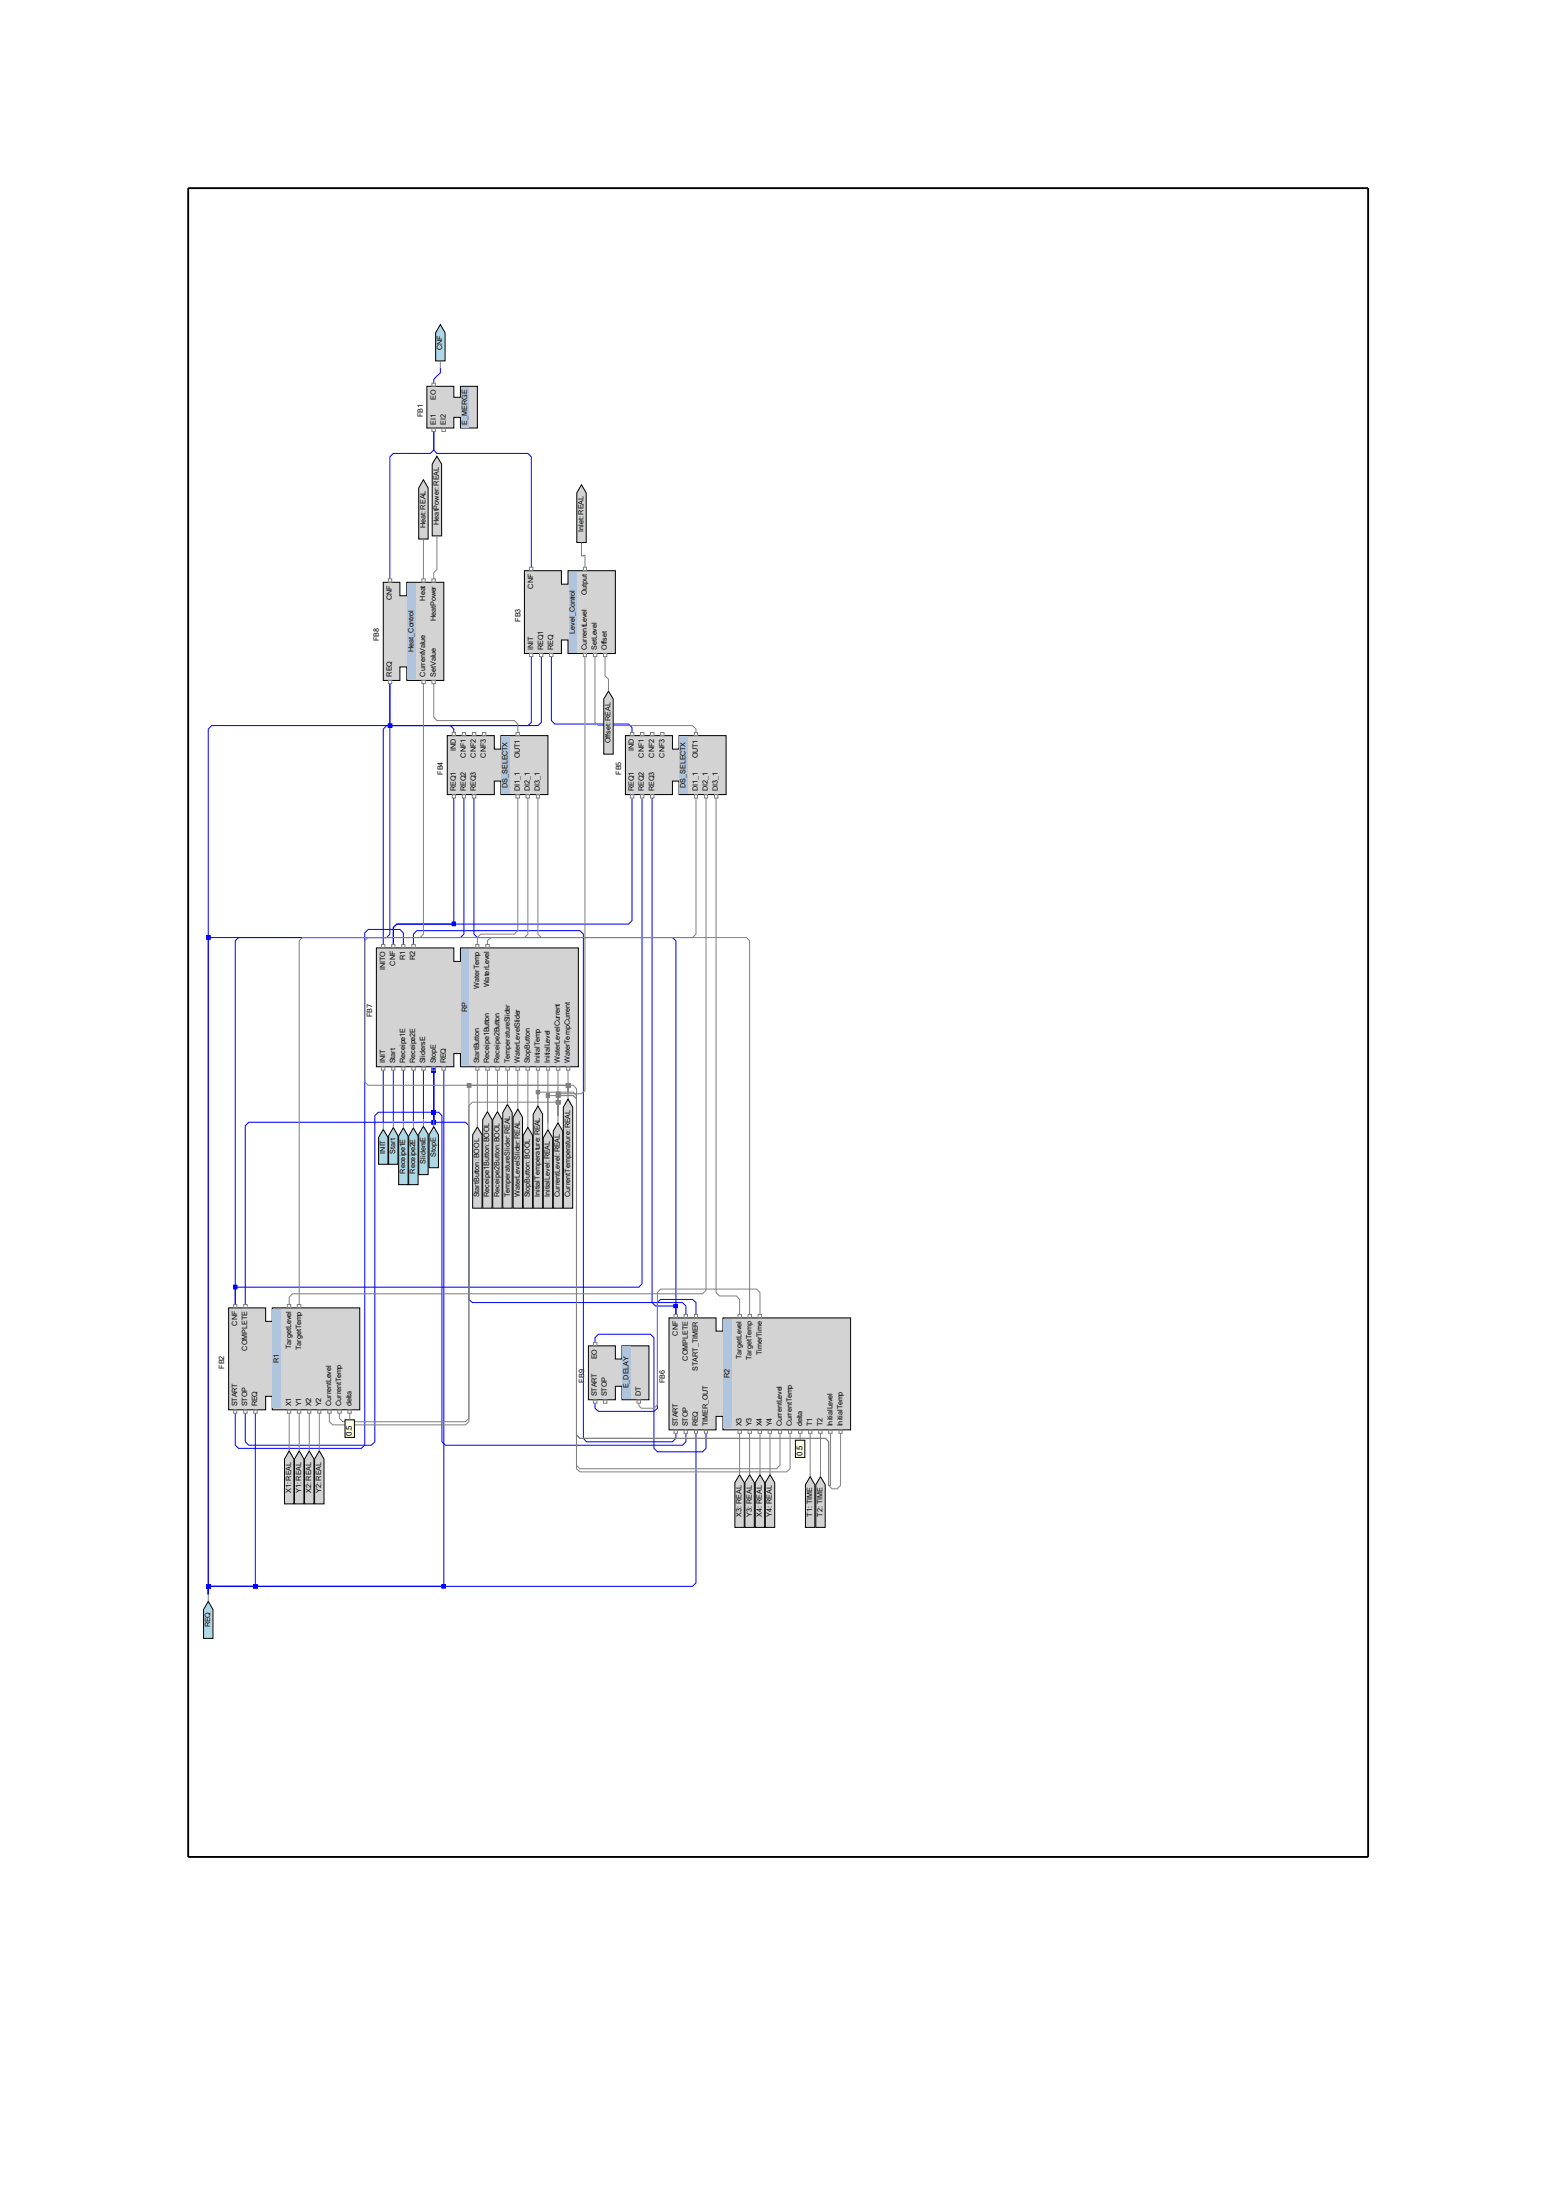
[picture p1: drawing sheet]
<svg xmlns="http://www.w3.org/2000/svg" width="210mm" height="297mm" viewBox="0 0 210 297" stroke-linecap="round" stroke-linejoin="round" font-family="sans-serif">
<path d="M25.4 25.4h159.3v225.3h-159.3z" fill="none" stroke="#000" stroke-width=".25"/>
<path d="M71.7 88.6v8.9l-.5 .5h-19l-.5 .4v29.1M53.1 144.5v6.8M54.4 144.5v6.8M55.8 144.5v6.8M57.1 144.5v6.6" fill="none" stroke="#00f" stroke-width=".13"/>
<path d="M58.3 149.9h.5v.5h-.5z" fill-rule="evenodd" fill="#00f"/>
<path d="M58.3 149.9h.5v.5h-.5z" fill="none" stroke="#00f" stroke-width=".13"/>
<path d="M58.3 149.9h.5v.5h-.5z" fill-rule="evenodd" fill="#00f"/>
<path d="M58.3 149.9h.5v.5h-.5z" fill="none" stroke="#00f" stroke-width=".13"/>
<path d="M58.3 144.3h.5v.4h-.5z" fill-rule="evenodd" fill="#00f"/>
<path d="M58.3 144.3h.5v.4h-.5z" fill="none" stroke="#00f" stroke-width=".13"/>
<path d="M58.3 144.3h.5v.4h-.5z" fill-rule="evenodd" fill="#00f"/>
<path d="M58.3 144.3h.5v.4h-.5zM58.5 144.5v6.7" fill="none" stroke="#00f" stroke-width=".13"/>
<path d="M27.9 126.3h.5v.5h-.5z" fill-rule="evenodd" fill="#00f"/>
<path d="M27.9 126.3h.5v.5h-.5z" fill="none" stroke="#00f" stroke-width=".13"/>
<path d="M27.9 214h.5v.4h-.5z" fill-rule="evenodd" fill="#00f"/>
<path d="M27.9 214h.5v.4h-.5z" fill="none" stroke="#00f" stroke-width=".13"/>
<path d="M27.9 214h.5v.4h-.5z" fill-rule="evenodd" fill="#00f"/>
<path d="M27.9 214h.5v.4h-.5z" fill="none" stroke="#00f" stroke-width=".13"/>
<path d="M27.9 214h.5v.4h-.5z" fill-rule="evenodd" fill="#00f"/>
<path d="M27.9 214h.5v.4h-.5z" fill="none" stroke="#00f" stroke-width=".13"/>
<path d="M52.4 97.7h.5v.5h-.5z" fill-rule="evenodd" fill="#00f"/>
<path d="M52.4 97.7h.5v.5h-.5zM52.6 92.3v33.8l-.4 .5h-24.1v88.7" fill="none" stroke="#00f" stroke-width=".13"/>
<path d="M27.9 126.3h.5v.5h-.5z" fill-rule="evenodd" fill="#00f"/>
<path d="M27.9 126.3h.5v.5h-.5z" fill="none" stroke="#00f" stroke-width=".13"/>
<path d="M27.9 214h.5v.4h-.5z" fill-rule="evenodd" fill="#00f"/>
<path d="M27.9 214h.5v.4h-.5z" fill="none" stroke="#00f" stroke-width=".13"/>
<path d="M27.9 214h.5v.4h-.5z" fill-rule="evenodd" fill="#00f"/>
<path d="M27.9 214h.5v.4h-.5z" fill="none" stroke="#00f" stroke-width=".13"/>
<path d="M27.9 214h.5v.4h-.5z" fill-rule="evenodd" fill="#00f"/>
<path d="M73.1 88.6v8.9l-.5 .5h-44l-.5 .4v116.9M27.9 214h.5v.4h-.5z" fill="none" stroke="#00f" stroke-width=".13"/>
<path d="M27.9 214h.5v.4h-.5z" fill-rule="evenodd" fill="#00f"/>
<path d="M27.9 214h.5v.4h-.5z" fill="none" stroke="#00f" stroke-width=".13"/>
<path d="M27.9 214h.5v.4h-.5z" fill-rule="evenodd" fill="#00f"/>
<path d="M27.9 214h.5v.4h-.5z" fill="none" stroke="#00f" stroke-width=".13"/>
<path d="M34.2 214h.5v.4h-.5z" fill-rule="evenodd" fill="#00f"/>
<path d="M34.2 214h.5v.4h-.5z" fill="none" stroke="#00f" stroke-width=".13"/>
<path d="M59.6 214h.5v.4h-.5z" fill-rule="evenodd" fill="#00f"/>
<path d="M59.4 49.6v.7l-.9 .9v.5M71.7 76.6v-14.9l-.5-.5h-12.2l-.5-.5v-2.4v2.4l-.4 .5h-5l-.5 .5v16.4M54.4 127.5v-1.6l-.4-.4h-4.3l-.5 .4v69.2l-.4 .4h-16.6l-.5-.4v-4.3M51.7 144.5v7.1M59.9 144.5v69.7h-31.8v1.1M59.6 214h.5v.4h-.5z" fill="none" stroke="#00f" stroke-width=".13"/>
<path d="M58.3 149.9h.5v.5h-.5z" fill-rule="evenodd" fill="#00f"/>
<path d="M58.3 149.9h.5v.5h-.5z" fill="none" stroke="#00f" stroke-width=".13"/>
<path d="M58.3 149.9h.5v.5h-.5z" fill-rule="evenodd" fill="#00f"/>
<path d="M58.3 149.9h.5v.5h-.5zM58.5 151.2v-1h-7.4l-.5 .4v44l-.5 .5h-16.5l-.5-.5v-3.8" fill="none" stroke="#00f" stroke-width=".13"/>
<path d="M27.9 214h.5v.4h-.5z" fill-rule="evenodd" fill="#00f"/>
<path d="M27.9 214h.5v.4h-.5z" fill="none" stroke="#00f" stroke-width=".13"/>
<path d="M27.9 214h.5v.4h-.5z" fill-rule="evenodd" fill="#00f"/>
<path d="M27.9 214h.5v.4h-.5z" fill="none" stroke="#00f" stroke-width=".13"/>
<path d="M34.2 214h.5v.4h-.5z" fill-rule="evenodd" fill="#00f"/>
<path d="M34.2 214h.5v.4h-.5z" fill="none" stroke="#00f" stroke-width=".13"/>
<path d="M34.2 214h.5v.4h-.5z" fill-rule="evenodd" fill="#00f"/>
<path d="M34.5 190.8v23.4h-6.4v1.1M34.2 214h.5v.4h-.5z" fill="none" stroke="#00f" stroke-width=".13"/>
<path d="M58.3 144.3h.5v.4h-.5z" fill-rule="evenodd" fill="#00f"/>
<path d="M58.3 144.3h.5v.4h-.5z" fill="none" stroke="#00f" stroke-width=".13"/>
<path d="M58.3 151.3h.5v.5h-.5z" fill-rule="evenodd" fill="#00f"/>
<path d="M55.8 127.5v-1.4l.5-.5h22l.4 .5v68.1l.5 .4h11.6l.4-.4v-.7M58.3 151.3h.5v.5h-.5zM58.5 144.5v7h-24.9l-.5 .5v24.1" fill="none" stroke="#00f" stroke-width=".13"/>
<path d="M58.3 149.9h.5v.5h-.5z" fill-rule="evenodd" fill="#00f"/>
<path d="M58.3 149.9h.5v.5h-.5z" fill="none" stroke="#00f" stroke-width=".13"/>
<path d="M58.3 149.9h.5v.5h-.5z" fill-rule="evenodd" fill="#00f"/>
<path d="M58.3 149.9h.5v.5h-.5zM58.5 151.2v-1h.7l.4 .4v44l.5 .5h32l.5-.5v-1.1" fill="none" stroke="#00f" stroke-width=".13"/>
<path d="M58.3 144.3h.5v.4h-.5z" fill-rule="evenodd" fill="#00f"/>
<path d="M58.3 144.3h.5v.4h-.5z" fill="none" stroke="#00f" stroke-width=".13"/>
<path d="M58.3 151.3h.5v.5h-.5z" fill-rule="evenodd" fill="#00f"/>
<path d="M58.3 151.3h.5v.5h-.5zM58.5 144.5v7h4.3l.5 .5v23.4l.5 .5h28.3l.5 .4v1.2" fill="none" stroke="#00f" stroke-width=".13"/>
<path d="M61 124.5h.5v.5h-.5z" fill-rule="evenodd" fill="#00f"/>
<path d="M85.3 107.7v16.6l-.5 .5h-31.2l-.5 .4v2.3M61 124.5h.5v.5h-.5z" fill="none" stroke="#00f" stroke-width=".13"/>
<path d="M31.5 173.5h.5v.5h-.5z" fill-rule="evenodd" fill="#00f"/>
<path d="M74.4 88.6v8.7l.5 .4h9.9l.5 .5v.7M86.7 107.7v65.6l-.5 .5h-54.5v2.3M31.5 173.5h.5v.5h-.5z" fill="none" stroke="#00f" stroke-width=".13"/>
<path d="M91 176.1h.4v.4h-.4z" fill-rule="evenodd" fill="#00f"/>
<path d="M88 107.7v68.2l.5 .4h2.7v1.2M91 176.1h.4v.4h-.4z" fill="none" stroke="#00f" stroke-width=".13"/>
<path d="M61 124.5h.5v.5h-.5z" fill-rule="evenodd" fill="#00f"/>
<path d="M61.3 107.7v17.1h-7.7l-.5 .4v2.3M61 124.5h.5v.5h-.5z" fill="none" stroke="#00f" stroke-width=".13"/>
<path d="M31.5 173.5h.5v.5h-.5z" fill-rule="evenodd" fill="#00f"/>
<path d="M62.6 107.7v18.4l-.5 .5h-29.9l-.5 .4v49.1M31.5 173.5h.5v.5h-.5z" fill="none" stroke="#00f" stroke-width=".13"/>
<path d="M52.4 97.7h.5v.5h-.5z" fill-rule="evenodd" fill="#00f"/>
<path d="M52.4 97.7h.5v.5h-.5zM52.6 92.3v5.7h8.2l.5 .4v.5" fill="none" stroke="#00f" stroke-width=".13"/>
<path d="M91 176.1h.4v.4h-.4z" fill-rule="evenodd" fill="#00f"/>
<path d="M64 107.7v18.4l.4 .5h26.4l.4 .4v50.5M91 176.1h.4v.4h-.4zM93.9 177.5v-1.6l-.4-.5h-4.3l-.5 .5v14.2l-.4 .4h-7.5l-.5-.4v-.7M80.3 181.2v-.6l.5-.5h7l.5 .5v14.9l.4 .5h6.1l.5-.5v-2" fill="none" stroke="#00f" stroke-width=".13"/>
<path d="M27.9 214h.5v.4h-.5z" fill-rule="evenodd" fill="#00f"/>
<path d="M27.9 214h.5v.4h-.5z" fill="none" stroke="#00f" stroke-width=".13"/>
<path d="M27.9 214h.5v.4h-.5z" fill-rule="evenodd" fill="#00f"/>
<path d="M27.9 214h.5v.4h-.5z" fill="none" stroke="#00f" stroke-width=".13"/>
<path d="M59.6 214h.5v.4h-.5z" fill-rule="evenodd" fill="#00f"/>
<path d="M59.6 214h.5v.4h-.5z" fill="none" stroke="#00f" stroke-width=".13"/>
<path d="M34.2 214h.5v.4h-.5z" fill-rule="evenodd" fill="#00f"/>
<path d="M93.9 193.5v20.2l-.4 .5h-65.4v1.1M34.2 214h.5v.4h-.5z" fill="none" stroke="#00f" stroke-width=".13"/>
<path d="M64.4 144.5v6.7M65.8 144.5v4.7M67.1 144.5v4.7M68.5 144.5v3.7M69.9 144.5v4.3M71.2 144.5v6.8" fill="none" stroke="#808080" stroke-width=".13"/>
<path d="M76.5 146.3h.4v.5h-.4z" fill-rule="evenodd" fill="#808080"/>
<path d="M76.5 146.3h.4v.5h-.4z" fill="none" stroke="#808080" stroke-width=".13"/>
<path d="M63.1 146.3h.4v.5h-.4z" fill-rule="evenodd" fill="#808080"/>
<path d="M63.1 146.3h.4v.5h-.4z" fill="none" stroke="#808080" stroke-width=".13"/>
<path d="M76.5 146.3h.4v.5h-.4z" fill-rule="evenodd" fill="#808080"/>
<path d="M57.1 73.7v4.4M57.2 92.3v33.8l-.5 .5h-7l-.5 .4v19.1l.5 .4h27v.9M76.5 146.3h.4v.5h-.4z" fill="none" stroke="#808080" stroke-width=".13"/>
<path d="M75.1 147.4h.5v.5h-.5z" fill-rule="evenodd" fill="#808080"/>
<path d="M75.1 147.4h.5v.5h-.5z" fill="none" stroke="#808080" stroke-width=".13"/>
<path d="M75.1 148.6h.5v.4h-.5z" fill-rule="evenodd" fill="#808080"/>
<path d="M75.1 148.6h.5v.4h-.5z" fill="none" stroke="#808080" stroke-width=".13"/>
<path d="M75.1 147.7h.5v.4h-.5z" fill-rule="evenodd" fill="#808080"/>
<path d="M78.5 74.1v1l.5-.1v1.6M79 88.6v58.6l-.5 .5h-3.2v3M75.1 147.7h.5v.4h-.5z" fill="none" stroke="#808080" stroke-width=".13"/>
<path d="M76.5 146.3h.4v.5h-.4z" fill-rule="evenodd" fill="#808080"/>
<path d="M76.5 146.3h.4v.5h-.4z" fill="none" stroke="#808080" stroke-width=".13"/>
<path d="M76.5 146.3h.4v.5h-.4z" fill-rule="evenodd" fill="#808080"/>
<path d="M76.5 146.3h.4v.5h-.4z" fill="none" stroke="#808080" stroke-width=".13"/>
<path d="M76.5 146.3h.4v.5h-.4z" fill-rule="evenodd" fill="#808080"/>
<path d="M76.5 146.3h.4v.5h-.4zM76.7 144.5v2.9" fill="none" stroke="#808080" stroke-width=".13"/>
<path d="M75.1 147.4h.5v.5h-.5z" fill-rule="evenodd" fill="#808080"/>
<path d="M75.1 147.4h.5v.5h-.5z" fill="none" stroke="#808080" stroke-width=".13"/>
<path d="M75.1 148.6h.5v.4h-.5z" fill-rule="evenodd" fill="#808080"/>
<path d="M75.1 148.6h.5v.4h-.5z" fill="none" stroke="#808080" stroke-width=".13"/>
<path d="M75.1 147.7h.5v.4h-.5z" fill-rule="evenodd" fill="#808080"/>
<path d="M75.1 147.7h.5v.4h-.5zM75.3 144.5v6.2" fill="none" stroke="#808080" stroke-width=".13"/>
<path d="M73.7 147.7h.5v.4h-.5z" fill-rule="evenodd" fill="#808080"/>
<path d="M73.7 147.7h.5v.4h-.5zM74 144.5v7.1" fill="none" stroke="#808080" stroke-width=".13"/>
<path d="M72.4 147.2h.4v.5h-.4z" fill-rule="evenodd" fill="#808080"/>
<path d="M59 73.2v3.7l-.5 .4v.8M81.7 88.6v2.6l.4 .5v.7M72.4 147.2h.4v.5h-.4zM72.6 144.5v3.9" fill="none" stroke="#808080" stroke-width=".13"/>
<path d="M75.1 148.6h.5v.4h-.5z" fill-rule="evenodd" fill="#808080"/>
<path d="M75.1 148.6h.5v.4h-.5z" fill="none" stroke="#808080" stroke-width=".13"/>
<path d="M75.1 148.6h.5v.4h-.5z" fill-rule="evenodd" fill="#808080"/>
<path d="M75.1 148.6h.5v.4h-.5z" fill="none" stroke="#808080" stroke-width=".13"/>
<path d="M75.1 148.6h.5v.4h-.5z" fill-rule="evenodd" fill="#808080"/>
<path d="M75.1 148.6h.5v.4h-.5zM75.3 150.7v-1.9h-11.5l-.5 .5v42.6l-.5 .5h-17.9l-.4-.5v-1.1" fill="none" stroke="#808080" stroke-width=".13"/>
<path d="M63.1 146.3h.4v.5h-.4z" fill-rule="evenodd" fill="#808080"/>
<path d="M63.1 146.3h.4v.5h-.4z" fill="none" stroke="#808080" stroke-width=".13"/>
<path d="M76.5 146.3h.4v.5h-.4z" fill-rule="evenodd" fill="#808080"/>
<path d="M76.5 146.3h.4v.5h-.4z" fill="none" stroke="#808080" stroke-width=".13"/>
<path d="M76.5 146.3h.4v.5h-.4z" fill-rule="evenodd" fill="#808080"/>
<path d="M76.5 146.3h.4v.5h-.4zM76.7 147.4v-.9h-13.4v45l-.5 .4h-16.5l-.5-.4v-.7M39 190.8v4.2M40.4 190.8v4.2M41.7 190.8v4.2M43.1 190.8v4.2" fill="none" stroke="#808080" stroke-width=".13"/>
<path d="M72.4 147.2h.4v.5h-.4z" fill-rule="evenodd" fill="#808080"/>
<path d="M72.4 147.2h.4v.5h-.4zM72.6 148.4v-1h4.8l.4 .5v45.8l.5 .5h33.1l.4 .4v5.9l.5 .5h.7l.5-.5v-7" fill="none" stroke="#808080" stroke-width=".13"/>
<path d="M73.7 147.7h.5v.4h-.5z" fill-rule="evenodd" fill="#808080"/>
<path d="M73.7 147.7h.5v.4h-.5zM74 151.6v-3.7h3.4l.4 .4v45.4l.5 .5h33.1l.4 .4v5.9h.3v-7M99.8 193.5v4.7M101.2 193.5v4.7M102.6 193.5v4.7M103.9 193.5v4.7M109.3 193.5v4.9M110.7 193.5v4.9" fill="none" stroke="#808080" stroke-width=".13"/>
<path d="M75.1 147.7h.5v.4h-.5z" fill-rule="evenodd" fill="#808080"/>
<path d="M75.1 147.7h.5v.4h-.5z" fill="none" stroke="#808080" stroke-width=".13"/>
<path d="M75.1 147.7h.5v.4h-.5z" fill-rule="evenodd" fill="#808080"/>
<path d="M75.1 147.7h.5v.4h-.5z" fill="none" stroke="#808080" stroke-width=".13"/>
<path d="M75.1 148.6h.5v.4h-.5z" fill-rule="evenodd" fill="#808080"/>
<path d="M75.1 148.6h.5v.4h-.5zM75.3 150.7v-2.8h2.1l.4 .4v49.5l.5 .5h26.5l.5-.5v-4.3" fill="none" stroke="#808080" stroke-width=".13"/>
<path d="M76.5 146.3h.4v.5h-.4z" fill-rule="evenodd" fill="#808080"/>
<path d="M76.5 146.3h.4v.5h-.4z" fill="none" stroke="#808080" stroke-width=".13"/>
<path d="M76.5 146.3h.4v.5h-.4z" fill-rule="evenodd" fill="#808080"/>
<path d="M76.5 146.3h.4v.5h-.4z" fill="none" stroke="#808080" stroke-width=".13"/>
<path d="M76.5 146.3h.4v.5h-.4z" fill-rule="evenodd" fill="#808080"/>
<path d="M58.5 92.3v4.5l.5 .5h10.4l.5 .4v1.2M80.3 88.6v8.9l.5 .5h12.7l.4 .4v.5M69.9 107.7v17.9l-.5 .5h-4.5l-.5 .5v.9M71.2 107.7v18.4l-.4 .5h-30l-.4 .4v49.1M72.6 107.7v18.4l.5 .5h27.7l.4 .4v50.5M93.9 107.7v18.4l-.4 .5h-27.2l-.5 .4v.5M95.3 107.7v66.5l-.5 .5h-55.3l-.5 .4v1M96.6 107.7v66.8l.5 .5h2.3l.4 .4v2.1M76.5 146.3h.4v.5h-.4zM76.7 147.4v-.9h.7l.4 .5v51.3l.5 .4h27.9l.4-.4v-4.8M102.6 177.5v-3l-.5-.5h-12.9l-.5 .5v15.2l-.4 .4h-1.7l-.4-.3v-.4" fill="none" stroke="#808080" stroke-width=".13"/>
<path d="M50.8 128h10.5v1.8h.8v-1.8h16v16h-16v-1.8h-.8v1.8h-10.5z" fill="#d3d3d3"/>
<path d="M50.8 128h10.5v1.8h.8v-1.8h16v16h-16v-1.8h-.8v1.8h-10.5z" fill="none" stroke="#000" stroke-width=".13"/>
<path d="M62.3 128.2h1v15.6h-1z" fill-rule="evenodd" fill="#b0c4de"/>
<g fill="none" stroke="#808080" stroke-width=".13">
<path d="M51.5 127.5h.4v.5h-.4zM52.9 127.5h.4v.5h-.4zM54.2 127.5h.5v.5h-.5zM55.6 127.5h.4v.5h-.4zM64.2 127.5h.4v.5h-.4zM65.6 127.5h.4v.5h-.4zM51.5 144h.4v.5h-.4zM52.9 144h.4v.5h-.4zM54.2 144h.5v.5h-.5zM55.6 144h.4v.5h-.4zM56.9 144h.5v.5h-.5zM58.3 144h.5v.5h-.5z"/>
<path d="M59.6 144h.5v.5h-.5zM64.2 144h.4v.5h-.4zM65.6 144h.4v.5h-.4zM66.9 144h.5v.5h-.5zM68.3 144h.4v.5h-.4zM69.6 144h.5v.5h-.5zM71 144h.5v.5h-.5zM72.4 144h.4v.5h-.4zM73.7 144h.5v.5h-.5zM75.1 144h.5v.5h-.5zM76.5 144h.4v.5h-.4z"/>
</g>
<path d="M51.7 78.6h2.3v1.8h.9v-1.8h5v13.3h-5v-1.9h-.9v1.9h-2.3z" fill="#d3d3d3"/>
<path d="M51.7 78.6h2.3v1.8h.9v-1.8h5v13.3h-5v-1.9h-.9v1.9h-2.3z" fill="none" stroke="#000" stroke-width=".13"/>
<path d="M55 78.8h1.1v12.9h-1.1z" fill-rule="evenodd" fill="#b0c4de"/>
<path d="M52.4 78.1h.5v.5h-.5zM56.9 78.1h.5v.5h-.5zM58.3 78.1h.5v.5h-.5zM52.4 91.9h.5v.4h-.5zM56.9 91.9h.5v.4h-.5zM58.3 91.9h.5v.4h-.5z" fill="none" stroke="#808080" stroke-width=".13"/>
<path d="M70.8 77h5v1.9h.9v-1.9h6.4v11.2h-6.4v-1.8h-.9v1.8h-5z" fill="#d3d3d3"/>
<path d="M70.8 77h5v1.9h.9v-1.9h6.4v11.2h-6.4v-1.8h-.9v1.8h-5z" fill="none" stroke="#000" stroke-width=".13"/>
<path d="M76.8 77.2h1.1v10.9h-1.1z" fill-rule="evenodd" fill="#b0c4de"/>
<path d="M71.5 76.6h.4v.4h-.4zM78.7 76.6h.5v.4h-.5zM71.5 88.2h.4v.4h-.4zM72.8 88.2h.5v.4h-.5zM74.2 88.2h.4v.4h-.4zM78.7 88.2h.5v.4h-.5zM80.1 88.2h.5v.4h-.5zM81.4 88.2h.5v.4h-.5z" fill="none" stroke="#808080" stroke-width=".13"/>
<path d="M57.6 52.2h3.7v1.4h.8v-1.4h2.3v5.6h-2.3v-1.5h-.8v1.5h-3.7z" fill="#d3d3d3"/>
<path d="M57.6 52.2h3.7v1.4h.8v-1.4h2.3v5.6h-2.3v-1.5h-.8v1.5h-3.7z" fill="none" stroke="#000" stroke-width=".13"/>
<path d="M62.3 52.2h1v5.5h-1z" fill-rule="evenodd" fill="#b0c4de"/>
<path d="M58.3 57.8h.5v.5h-.5zM58.3 51.7h.5v.5h-.5zM59.6 57.8h.5v.5h-.5z" fill="none" stroke="#808080" stroke-width=".13"/>
<path d="M30.9 176.6h5v1.8h.8v-1.8h11.9v13.7h-11.9v-1.8h-.8v1.8h-5z" fill="#d3d3d3"/>
<path d="M30.9 176.6h5v1.8h.8v-1.8h11.9v13.7h-11.9v-1.8h-.8v1.8h-5z" fill="none" stroke="#000" stroke-width=".13"/>
<path d="M36.8 176.8h1.1v13.3h-1.1z" fill-rule="evenodd" fill="#b0c4de"/>
<g fill="none" stroke="#808080" stroke-width=".13">
<path d="M31.5 176.1h.5v.5h-.5zM32.9 176.1h.5v.5h-.5zM38.8 176.1h.4v.5h-.4zM40.1 176.1h.5v.5h-.5zM31.5 190.3h.5v.5h-.5zM32.9 190.3h.5v.5h-.5zM34.2 190.3h.5v.5h-.5zM38.8 190.3h.4v.5h-.4zM40.1 190.3h.5v.5h-.5zM41.5 190.3h.5v.5h-.5zM42.9 190.3h.4v.5h-.4zM44.2 190.3h.5v.5h-.5z"/>
<path d="M45.6 190.3h.5v.5h-.5zM46.9 190.3h.5v.5h-.5z"/>
</g>
<path d="M46.6 191.7h1.2v2.4h-1.2z" fill="#ffffe0"/>
<path d="M46.6 191.7h1.2v2.4h-1.2z" fill="none" stroke="#000" stroke-width=".13"/>
<path d="M47.2 190.8v.9" fill="none" stroke="#808080" stroke-width=".13"/>
<path d="M60.4 99.3h6.3v1.8h.9v-1.8h6.4v8h-6.4v-1.8h-.9v1.8h-6.3z" fill="#d3d3d3"/>
<path d="M60.4 99.3h6.3v1.8h.9v-1.8h6.4v8h-6.4v-1.8h-.9v1.8h-6.3z" fill="none" stroke="#000" stroke-width=".13"/>
<path d="M67.7 99.4h1.1v7.7h-1.1z" fill-rule="evenodd" fill="#b0c4de"/>
<path d="M61 98.9h.5v.4h-.5zM62.4 98.9h.4v.4h-.4zM63.8 98.9h.4v.4h-.4zM65.1 98.9h.5v.4h-.5zM69.6 98.9h.5v.4h-.5zM61 107.3h.5v.4h-.5zM62.4 107.3h.4v.4h-.4zM63.8 107.3h.4v.4h-.4zM69.6 107.3h.5v.4h-.5zM71 107.3h.5v.4h-.5zM72.4 107.3h.4v.4h-.4z" fill="none" stroke="#808080" stroke-width=".13"/>
<path d="M84.4 99.3h6.4v1.8h.9v-1.8h6.3v8h-6.3v-1.8h-.9v1.8h-6.4z" fill="#d3d3d3"/>
<path d="M84.4 99.3h6.4v1.8h.9v-1.8h6.3v8h-6.3v-1.8h-.9v1.8h-6.4z" fill="none" stroke="#000" stroke-width=".13"/>
<path d="M91.7 99.4h1.1v7.7h-1.1z" fill-rule="evenodd" fill="#b0c4de"/>
<path d="M85.1 98.9h.5v.4h-.5zM86.4 98.9h.5v.4h-.5zM87.8 98.9h.5v.4h-.5zM89.2 98.9h.4v.4h-.4zM93.7 98.9h.4v.4h-.4zM85.1 107.3h.5v.4h-.5zM86.4 107.3h.5v.4h-.5zM87.8 107.3h.5v.4h-.5zM93.7 107.3h.4v.4h-.4zM95.1 107.3h.4v.4h-.4zM96.4 107.3h.5v.4h-.5z" fill="none" stroke="#808080" stroke-width=".13"/>
<path d="M90.3 177.9h6.3v1.8h1v-1.8h17.2v15.1h-17.2v-1.8h-1v1.8h-6.3z" fill="#d3d3d3"/>
<path d="M90.3 177.9h6.3v1.8h1v-1.8h17.2v15.1h-17.2v-1.8h-1v1.8h-6.3z" fill="none" stroke="#000" stroke-width=".13"/>
<path d="M97.7 178.1h1.1v14.7h-1.1z" fill-rule="evenodd" fill="#b0c4de"/>
<g fill="none" stroke="#808080" stroke-width=".13">
<path d="M91 177.5h.4v.4h-.4zM92.3 177.5h.5v.4h-.5zM93.7 177.5h.4v.4h-.4zM99.6 177.5h.5v.4h-.5zM101 177.5h.4v.4h-.4zM102.3 177.5h.5v.4h-.5zM91 193h.4v.5h-.4zM92.3 193h.5v.5h-.5zM93.7 193h.4v.5h-.4zM95.1 193h.4v.5h-.4zM99.6 193h.5v.5h-.5zM101 193h.4v.5h-.4z"/>
<path d="M102.3 193h.5v.5h-.5zM103.7 193h.4v.5h-.4zM105.1 193h.4v.5h-.4zM106.4 193h.4v.5h-.4zM107.8 193h.4v.5h-.4zM109.1 193h.5v.5h-.5zM110.5 193h.5v.5h-.5zM111.8 193h.5v.5h-.5zM113.2 193h.5v.5h-.5z"/>
</g>
<path d="M107.4 194.4h1.2v2.4h-1.2z" fill="#ffffe0"/>
<path d="M107.4 194.4h1.2v2.4h-1.2z" fill="none" stroke="#000" stroke-width=".13"/>
<path d="M108 193.5v.9" fill="none" stroke="#808080" stroke-width=".13"/>
<path d="M79.4 181.7h3.7v1.8h.8v-1.8h3.7v7.3h-3.7v-1.8h-.8v1.8h-3.7z" fill="#d3d3d3"/>
<path d="M79.4 181.7h3.7v1.8h.8v-1.8h3.7v7.3h-3.7v-1.8h-.8v1.8h-3.7z" fill="none" stroke="#000" stroke-width=".13"/>
<path d="M84 181.8h1.1v7h-1.1z" fill-rule="evenodd" fill="#b0c4de"/>
<path d="M80.1 189h.5v.4h-.5zM80.1 181.2h.5v.5h-.5zM81.4 189h.5v.4h-.5zM86 189h.4v.4h-.4z" fill="none" stroke="#808080" stroke-width=".13"/>
<path d="M53.1 152.2l.6 1.1v3.9h-1.2v-3.9z" fill="#add8e6"/>
<path d="M53.1 152.2l.6 1.1v3.9h-1.2v-3.9z" fill="none" stroke="#000" stroke-width=".13"/>
<path d="M53.1 151.3v.9" fill="none" stroke="#808080" stroke-width=".13"/>
<path d="M54.4 152.3l.7 1.1v6.5h-1.3v-6.5z" fill="#add8e6"/>
<path d="M54.4 152.3l.7 1.1v6.5h-1.3v-6.5z" fill="none" stroke="#000" stroke-width=".13"/>
<path d="M54.4 151.4v.9" fill="none" stroke="#808080" stroke-width=".13"/>
<path d="M55.8 152.3l.6 1.1v6.5h-1.2v-6.5z" fill="#add8e6"/>
<path d="M55.8 152.3l.6 1.1v6.5h-1.2v-6.5z" fill="none" stroke="#000" stroke-width=".13"/>
<path d="M55.8 151.4v.9" fill="none" stroke="#808080" stroke-width=".13"/>
<path d="M57.1 152.1l.7 1v5.5h-1.3v-5.5z" fill="#add8e6"/>
<path d="M57.1 152.1l.7 1v5.5h-1.3v-5.5z" fill="none" stroke="#000" stroke-width=".13"/>
<path d="M57.1 151.1v1" fill="none" stroke="#808080" stroke-width=".13"/>
<path d="M58.5 152.1l.7 1.1v4.4h-1.3v-4.4z" fill="#add8e6"/>
<path d="M58.5 152.1l.7 1.1v4.4h-1.3v-4.4z" fill="none" stroke="#000" stroke-width=".13"/>
<path d="M58.5 151.2v.9" fill="none" stroke="#808080" stroke-width=".13"/>
<path d="M28.1 216.2l.6 1.1v3.9h-1.2v-3.9z" fill="#add8e6"/>
<path d="M28.1 216.2l.6 1.1v3.9h-1.2v-3.9z" fill="none" stroke="#000" stroke-width=".13"/>
<path d="M28.1 215.3v.9" fill="none" stroke="#808080" stroke-width=".13"/>
<path d="M64.4 152.1l.7 1.1v9.9h-1.3v-9.9z" fill="#d3d3d3"/>
<path d="M64.4 152.1l.7 1.1v9.9h-1.3v-9.9z" fill="none" stroke="#000" stroke-width=".13"/>
<path d="M64.4 151.2v.9" fill="none" stroke="#808080" stroke-width=".13"/>
<path d="M65.8 150.1l.6 1.1v11.9h-1.2v-11.9z" fill="#d3d3d3"/>
<path d="M65.8 150.1l.6 1.1v11.9h-1.2v-11.9z" fill="none" stroke="#000" stroke-width=".13"/>
<path d="M65.8 149.2v.9" fill="none" stroke="#808080" stroke-width=".13"/>
<path d="M67.1 150.1l.7 1.1v11.9h-1.3v-11.9z" fill="#d3d3d3"/>
<path d="M67.1 150.1l.7 1.1v11.9h-1.3v-11.9z" fill="none" stroke="#000" stroke-width=".13"/>
<path d="M67.1 149.2v.9" fill="none" stroke="#808080" stroke-width=".13"/>
<path d="M68.5 149.1l.6 1.1v12.9h-1.2v-12.9z" fill="#d3d3d3"/>
<path d="M68.5 149.1l.6 1.1v12.9h-1.2v-12.9z" fill="none" stroke="#000" stroke-width=".13"/>
<path d="M68.5 148.2v.9" fill="none" stroke="#808080" stroke-width=".13"/>
<path d="M69.9 149.7l.6 1.1v12.3h-1.2v-12.3z" fill="#d3d3d3"/>
<path d="M69.9 149.7l.6 1.1v12.3h-1.2v-12.3z" fill="none" stroke="#000" stroke-width=".13"/>
<path d="M69.9 148.8v.9" fill="none" stroke="#808080" stroke-width=".13"/>
<path d="M71.2 152.2l.7 1.1v9.8h-1.3v-9.8z" fill="#d3d3d3"/>
<path d="M71.2 152.2l.7 1.1v9.8h-1.3v-9.8z" fill="none" stroke="#000" stroke-width=".13"/>
<path d="M71.2 151.3v.9" fill="none" stroke="#808080" stroke-width=".13"/>
<path d="M76.7 148.4l.6 1.1v13.6h-1.3v-13.6z" fill="#d3d3d3"/>
<path d="M76.7 148.4l.6 1.1v13.6h-1.3v-13.6z" fill="none" stroke="#000" stroke-width=".13"/>
<path d="M76.7 147.4v1" fill="none" stroke="#808080" stroke-width=".13"/>
<path d="M75.3 151.6l.6 1.1v10.4h-1.2v-10.4z" fill="#d3d3d3"/>
<path d="M75.3 151.6l.6 1.1v10.4h-1.2v-10.4z" fill="none" stroke="#000" stroke-width=".13"/>
<path d="M75.3 150.7v.9" fill="none" stroke="#808080" stroke-width=".13"/>
<path d="M51.7 152.5l.7 1v3.7h-1.3v-3.7z" fill="#add8e6"/>
<path d="M51.7 152.5l.7 1v3.7h-1.3v-3.7z" fill="none" stroke="#000" stroke-width=".13"/>
<path d="M51.7 151.6v.9" fill="none" stroke="#808080" stroke-width=".13"/>
<path d="M74 152.5l.6 1.1v9.5h-1.3v-9.5z" fill="#d3d3d3"/>
<path d="M74 152.5l.6 1.1v9.5h-1.3v-9.5z" fill="none" stroke="#000" stroke-width=".13"/>
<path d="M74 151.6v.9" fill="none" stroke="#808080" stroke-width=".13"/>
<path d="M72.6 149.3l.6 1.1v12.7h-1.2v-12.7z" fill="#d3d3d3"/>
<path d="M72.6 149.3l.6 1.1v12.7h-1.2v-12.7z" fill="none" stroke="#000" stroke-width=".13"/>
<path d="M72.6 148.4v.9" fill="none" stroke="#808080" stroke-width=".13"/>
<path d="M82.1 93.3l.7 1.1v7.4h-1.3v-7.4z" fill="#d3d3d3"/>
<path d="M82.1 93.3l.7 1.1v7.4h-1.3v-7.4z" fill="none" stroke="#000" stroke-width=".13"/>
<path d="M82.1 92.4v.9" fill="none" stroke="#808080" stroke-width=".13"/>
<path d="M39 195.9l.7 1.1v6h-1.3v-6z" fill="#d3d3d3"/>
<path d="M39 195.9l.7 1.1v6h-1.3v-6z" fill="none" stroke="#000" stroke-width=".13"/>
<path d="M39 195v.9" fill="none" stroke="#808080" stroke-width=".13"/>
<path d="M40.4 195.9l.6 1.1v6h-1.2v-6z" fill="#d3d3d3"/>
<path d="M40.4 195.9l.6 1.1v6h-1.2v-6z" fill="none" stroke="#000" stroke-width=".13"/>
<path d="M40.4 195v.9" fill="none" stroke="#808080" stroke-width=".13"/>
<path d="M41.7 195.9l.7 1.1v6h-1.3v-6z" fill="#d3d3d3"/>
<path d="M41.7 195.9l.7 1.1v6h-1.3v-6z" fill="none" stroke="#000" stroke-width=".13"/>
<path d="M41.7 195v.9" fill="none" stroke="#808080" stroke-width=".13"/>
<path d="M43.1 195.9l.6 1.1v6h-1.2v-6z" fill="#d3d3d3"/>
<path d="M43.1 195.9l.6 1.1v6h-1.2v-6z" fill="none" stroke="#000" stroke-width=".13"/>
<path d="M43.1 195v.9" fill="none" stroke="#808080" stroke-width=".13"/>
<path d="M99.8 199.1l.7 1.1v6h-1.3v-6z" fill="#d3d3d3"/>
<path d="M99.8 199.1l.7 1.1v6h-1.3v-6z" fill="none" stroke="#000" stroke-width=".13"/>
<path d="M99.8 198.2v.9" fill="none" stroke="#808080" stroke-width=".13"/>
<path d="M101.2 199.1l.6 1.1v6h-1.3v-6z" fill="#d3d3d3"/>
<path d="M101.2 199.1l.6 1.1v6h-1.3v-6z" fill="none" stroke="#000" stroke-width=".13"/>
<path d="M101.2 198.2v.9" fill="none" stroke="#808080" stroke-width=".13"/>
<path d="M102.6 199.1l.6 1.1v6h-1.3v-6z" fill="#d3d3d3"/>
<path d="M102.6 199.1l.6 1.1v6h-1.3v-6z" fill="none" stroke="#000" stroke-width=".13"/>
<path d="M102.6 198.2v.9" fill="none" stroke="#808080" stroke-width=".13"/>
<path d="M103.9 199.1l.7 1.1v6h-1.3v-6z" fill="#d3d3d3"/>
<path d="M103.9 199.1l.7 1.1v6h-1.3v-6z" fill="none" stroke="#000" stroke-width=".13"/>
<path d="M103.9 198.2v.9" fill="none" stroke="#808080" stroke-width=".13"/>
<path d="M109.3 199.3l.7 1.1v5.8h-1.3v-5.8z" fill="#d3d3d3"/>
<path d="M109.3 199.3l.7 1.1v5.8h-1.3v-5.8z" fill="none" stroke="#000" stroke-width=".13"/>
<path d="M109.3 198.4v.9" fill="none" stroke="#808080" stroke-width=".13"/>
<path d="M110.7 199.3l.7 1.1v5.8h-1.3v-5.8z" fill="#d3d3d3"/>
<path d="M110.7 199.3l.7 1.1v5.8h-1.3v-5.8z" fill="none" stroke="#000" stroke-width=".13"/>
<path d="M110.7 198.4v.9" fill="none" stroke="#808080" stroke-width=".13"/>
<path d="M59 61.6l.6 1.1v9.6h-1.3v-9.6z" fill="#d3d3d3"/>
<path d="M59 61.6l.6 1.1v9.6h-1.3v-9.6z" fill="none" stroke="#000" stroke-width=".13"/>
<path d="M59 72.3v.9" fill="none" stroke="#808080" stroke-width=".13"/>
<path d="M59.4 43.8l.7 1.1v3.8h-1.3v-3.8z" fill="#add8e6"/>
<path d="M59.4 43.8l.7 1.1v3.8h-1.3v-3.8z" fill="none" stroke="#000" stroke-width=".13"/>
<path d="M59.4 48.7v.9" fill="none" stroke="#808080" stroke-width=".13"/>
<path d="M57.1 64.8l.7 1.1v6.9h-1.3v-6.9z" fill="#d3d3d3"/>
<path d="M57.1 64.8l.7 1.1v6.9h-1.3v-6.9z" fill="none" stroke="#000" stroke-width=".13"/>
<path d="M57.1 72.8v.9" fill="none" stroke="#808080" stroke-width=".13"/>
<path d="M78.5 65.4l.6 1.1v6.7h-1.2v-6.7z" fill="#d3d3d3"/>
<path d="M78.5 65.4l.6 1.1v6.7h-1.2v-6.7z" fill="none" stroke="#000" stroke-width=".13"/>
<path d="M78.5 73.2v.9" fill="none" stroke="#808080" stroke-width=".13"/>
<g font-size="1.1">
<text x="47.5" y="193.8" transform="rotate(-90 47.5 193.8)">0.5</text>
<text x="108.3" y="196.5" transform="rotate(-90 108.3 196.5)">0.5</text>
</g>
<g font-size="1">
<text x="59.7" y="47.2" transform="rotate(-90 59.7 47.2)">CNF</text>
<text x="57.1" y="56.3" transform="rotate(-90 57.1 56.3)">FB1</text>
<text x="58.8" y="57.3" transform="rotate(-90 58.8 57.3)">EI1</text>
<text x="58.8" y="54" transform="rotate(-90 58.8 54)">EO</text>
<text x="60.2" y="57.3" transform="rotate(-90 60.2 57.3)">EI2</text>
<text x="63" y="57.3" transform="rotate(-90 63 57.3)">E_MERGE</text>
<text x="57.4" y="71.3" transform="rotate(-90 57.4 71.3)">Heat: REAL</text>
<text x="59.2" y="70.9" transform="rotate(-90 59.2 70.9)">HeatPower: REAL</text>
<text x="78.7" y="71.8" transform="rotate(-90 78.7 71.8)">Inlet: REAL</text>
<text x="52.9" y="81" transform="rotate(-90 52.9 81)">CNF</text>
<text x="57.4" y="81.1" transform="rotate(-90 57.4 81.1)">Heat</text>
<text x="58.8" y="83.9" transform="rotate(-90 58.8 83.9)">HeatPower</text>
<text x="70.2" y="83.9" transform="rotate(-90 70.2 83.9)">FB3</text>
<text x="72" y="79.5" transform="rotate(-90 72 79.5)">CNF</text>
<text x="79.2" y="80.4" transform="rotate(-90 79.2 80.4)">Output</text>
<text x="51.1" y="86.5" transform="rotate(-90 51.1 86.5)">FB8</text>
<text x="55.8" y="88.1" transform="rotate(-90 55.8 88.1)">Heat_Control</text>
<text x="72" y="87.8" transform="rotate(-90 72 87.8)">INIT</text>
<text x="73.3" y="87.8" transform="rotate(-90 73.3 87.8)">REQ1</text>
<text x="74.7" y="87.8" transform="rotate(-90 74.7 87.8)">REQ</text>
<text x="77.6" y="85.6" transform="rotate(-90 77.6 85.6)">Level_Control</text>
<text x="79.2" y="87.8" transform="rotate(-90 79.2 87.8)">CurrentLevel</text>
<text x="80.6" y="87.8" transform="rotate(-90 80.6 87.8)">SetLevel</text>
<text x="81.9" y="87.8" transform="rotate(-90 81.9 87.8)">Offset</text>
<text x="52.9" y="91.4" transform="rotate(-90 52.9 91.4)">REQ</text>
<text x="57.4" y="91.4" transform="rotate(-90 57.4 91.4)">CurrentValue</text>
<text x="58.8" y="91.4" transform="rotate(-90 58.8 91.4)">SetValue</text>
<text x="61.5" y="101.4" transform="rotate(-90 61.5 101.4)">IND</text>
<text x="82.4" y="100.4" transform="rotate(-90 82.4 100.4)">Offset: REAL</text>
<text x="85.6" y="101.4" transform="rotate(-90 85.6 101.4)">IND</text>
<text x="59.8" y="104.6" transform="rotate(-90 59.8 104.6)">FB4</text>
<text x="61.5" y="106.8" transform="rotate(-90 61.5 106.8)">REQ1</text>
<text x="62.9" y="106.8" transform="rotate(-90 62.9 106.8)">REQ2</text>
<text x="62.9" y="102.3" transform="rotate(-90 62.9 102.3)">CNF1</text>
<text x="64.2" y="106.8" transform="rotate(-90 64.2 106.8)">REQ3</text>
<text x="64.2" y="102.3" transform="rotate(-90 64.2 102.3)">CNF2</text>
<text x="65.6" y="102.3" transform="rotate(-90 65.6 102.3)">CNF3</text>
<text x="68.5" y="106.4" transform="rotate(-90 68.5 106.4)">DS_SELECTX</text>
<text x="70.1" y="106.8" transform="rotate(-90 70.1 106.8)">DI1_1</text>
<text x="70.1" y="102.4" transform="rotate(-90 70.1 102.4)">OUT1</text>
<text x="71.5" y="106.8" transform="rotate(-90 71.5 106.8)">DI2_1</text>
<text x="72.9" y="106.8" transform="rotate(-90 72.9 106.8)">DI3_1</text>
<text x="83.8" y="104.6" transform="rotate(-90 83.8 104.6)">FB5</text>
<text x="85.6" y="106.8" transform="rotate(-90 85.6 106.8)">REQ1</text>
<text x="86.9" y="106.8" transform="rotate(-90 86.9 106.8)">REQ2</text>
<text x="86.9" y="102.3" transform="rotate(-90 86.9 102.3)">CNF1</text>
<text x="88.3" y="106.8" transform="rotate(-90 88.3 106.8)">REQ3</text>
<text x="88.3" y="102.3" transform="rotate(-90 88.3 102.3)">CNF2</text>
<text x="89.7" y="102.3" transform="rotate(-90 89.7 102.3)">CNF3</text>
<text x="92.5" y="106.4" transform="rotate(-90 92.5 106.4)">DS_SELECTX</text>
<text x="94.2" y="106.8" transform="rotate(-90 94.2 106.8)">DI1_1</text>
<text x="94.2" y="102.4" transform="rotate(-90 94.2 102.4)">OUT1</text>
<text x="95.6" y="106.8" transform="rotate(-90 95.6 106.8)">DI2_1</text>
<text x="96.9" y="106.8" transform="rotate(-90 96.9 106.8)">DI3_1</text>
<text x="52" y="131" transform="rotate(-90 52 131)">INITO</text>
<text x="53.3" y="130.4" transform="rotate(-90 53.3 130.4)">CNF</text>
<text x="54.7" y="129.6" transform="rotate(-90 54.7 129.6)">R1</text>
<text x="56.1" y="129.6" transform="rotate(-90 56.1 129.6)">R2</text>
<text x="50.3" y="137.3" transform="rotate(-90 50.3 137.3)">FB7</text>
<text x="63" y="136.7" transform="rotate(-90 63 136.7)">RP</text>
<text x="64.7" y="133.5" transform="rotate(-90 64.7 133.5)">WaterTemp</text>
<text x="66" y="133.3" transform="rotate(-90 66 133.3)">WaterLevel</text>
<text x="52" y="143.6" transform="rotate(-90 52 143.6)">INIT</text>
<text x="53.3" y="143.6" transform="rotate(-90 53.3 143.6)">Start</text>
<text x="54.7" y="143.6" transform="rotate(-90 54.7 143.6)">Receipe1E</text>
<text x="56.1" y="143.6" transform="rotate(-90 56.1 143.6)">Receipe2E</text>
<text x="57.4" y="143.6" transform="rotate(-90 57.4 143.6)">SlidersE</text>
<text x="58.8" y="143.6" transform="rotate(-90 58.8 143.6)">StopE</text>
<text x="60.2" y="143.6" transform="rotate(-90 60.2 143.6)">REQ</text>
<text x="64.7" y="143.6" transform="rotate(-90 64.7 143.6)">StartButton</text>
<text x="66" y="143.6" transform="rotate(-90 66 143.6)">Receipe1Button</text>
<text x="67.4" y="143.6" transform="rotate(-90 67.4 143.6)">Receipe2Button</text>
<text x="68.8" y="143.6" transform="rotate(-90 68.8 143.6)">TemperatureSlider</text>
<text x="70.1" y="143.6" transform="rotate(-90 70.1 143.6)">WaterLevelSlider</text>
<text x="71.5" y="143.6" transform="rotate(-90 71.5 143.6)">StopButton</text>
<text x="72.9" y="143.6" transform="rotate(-90 72.9 143.6)">InitialTemp</text>
<text x="74.2" y="143.6" transform="rotate(-90 74.2 143.6)">InitialLevel</text>
<text x="75.6" y="143.6" transform="rotate(-90 75.6 143.6)">WaterLevelCurrent</text>
<text x="76.9" y="143.6" transform="rotate(-90 76.9 143.6)">WaterTempCurrent</text>
<text x="52" y="155.7" transform="rotate(-90 52 155.7)">INIT</text>
<text x="53.3" y="155.7" transform="rotate(-90 53.3 155.7)">Start</text>
<text x="54.7" y="158.5" transform="rotate(-90 54.7 158.5)">Receipe1E</text>
<text x="56.1" y="158.5" transform="rotate(-90 56.1 158.5)">Receipe2E</text>
<text x="57.4" y="157.1" transform="rotate(-90 57.4 157.1)">SlidersE</text>
<text x="58.8" y="156.2" transform="rotate(-90 58.8 156.2)">StopE</text>
<text x="64.7" y="161.6" transform="rotate(-90 64.7 161.6)">StartButton: BOOL</text>
<text x="66" y="161.6" transform="rotate(-90 66 161.6)">Receipe1Button: BOOL</text>
<text x="67.4" y="161.6" transform="rotate(-90 67.4 161.6)">Receipe2Button: BOOL</text>
<text x="68.8" y="161.6" transform="rotate(-90 68.8 161.6)">TemperatureSlider: REAL</text>
<text x="70.1" y="161.6" transform="rotate(-90 70.1 161.6)">WaterLevelSlider: REAL</text>
<text x="71.5" y="161.6" transform="rotate(-90 71.5 161.6)">StopButton: BOOL</text>
<text x="72.9" y="161.6" transform="rotate(-90 72.9 161.6)">InitialTemperature: REAL</text>
<text x="74.2" y="161.6" transform="rotate(-90 74.2 161.6)">InitialLevel: REAL</text>
<text x="75.6" y="161.6" transform="rotate(-90 75.6 161.6)">CurrentLevel: REAL</text>
<text x="77" y="161.6" transform="rotate(-90 77 161.6)">CurrentTemperature: REAL</text>
<text x="32" y="179" transform="rotate(-90 32 179)">CNF</text>
<text x="30.3" y="184.8" transform="rotate(-90 30.3 184.8)">FB2</text>
<text x="33.4" y="182.3" transform="rotate(-90 33.4 182.3)">COMPLETE</text>
<text x="37.6" y="184.1" transform="rotate(-90 37.6 184.1)">R1</text>
<text x="39.3" y="182.1" transform="rotate(-90 39.3 182.1)">TargetLevel</text>
<text x="40.6" y="182.3" transform="rotate(-90 40.6 182.3)">TargetTemp</text>
<text x="80.6" y="183.5" transform="rotate(-90 80.6 183.5)">EO</text>
<text x="91.5" y="180.3" transform="rotate(-90 91.5 180.3)">CNF</text>
<text x="92.8" y="183.7" transform="rotate(-90 92.8 183.7)">COMPLETE</text>
<text x="94.2" y="185.1" transform="rotate(-90 94.2 185.1)">START_TIMER</text>
<text x="100.1" y="183.5" transform="rotate(-90 100.1 183.5)">TargetLevel</text>
<text x="101.4" y="183.6" transform="rotate(-90 101.4 183.6)">TargetTemp</text>
<text x="102.8" y="183" transform="rotate(-90 102.8 183)">TimerTime</text>
<text x="32" y="189.9" transform="rotate(-90 32 189.9)">START</text>
<text x="33.4" y="189.9" transform="rotate(-90 33.4 189.9)">STOP</text>
<text x="34.7" y="189.9" transform="rotate(-90 34.7 189.9)">REQ</text>
<text x="39.3" y="189.9" transform="rotate(-90 39.3 189.9)">X1</text>
<text x="40.6" y="189.9" transform="rotate(-90 40.6 189.9)">Y1</text>
<text x="42" y="189.9" transform="rotate(-90 42 189.9)">X2</text>
<text x="43.4" y="189.9" transform="rotate(-90 43.4 189.9)">Y2</text>
<text x="44.7" y="189.9" transform="rotate(-90 44.7 189.9)">CurrentLevel</text>
<text x="46.1" y="189.9" transform="rotate(-90 46.1 189.9)">CurrentTemp</text>
<text x="47.5" y="189.9" transform="rotate(-90 47.5 189.9)">delta</text>
<text x="78.8" y="186.6" transform="rotate(-90 78.8 186.6)">FB9</text>
<text x="80.6" y="188.5" transform="rotate(-90 80.6 188.5)">START</text>
<text x="81.9" y="188.5" transform="rotate(-90 81.9 188.5)">STOP</text>
<text x="84.8" y="187.5" transform="rotate(-90 84.8 187.5)">E_DELAY</text>
<text x="86.5" y="188.5" transform="rotate(-90 86.5 188.5)">DT</text>
<text x="89.8" y="186.8" transform="rotate(-90 89.8 186.8)">FB6</text>
<text x="98.5" y="186.1" transform="rotate(-90 98.5 186.1)">R2</text>
<text x="91.5" y="192.6" transform="rotate(-90 91.5 192.6)">START</text>
<text x="92.8" y="192.6" transform="rotate(-90 92.8 192.6)">STOP</text>
<text x="94.2" y="192.6" transform="rotate(-90 94.2 192.6)">REQ</text>
<text x="95.6" y="192.6" transform="rotate(-90 95.6 192.6)">TIMER_OUT</text>
<text x="100.1" y="192.6" transform="rotate(-90 100.1 192.6)">X3</text>
<text x="101.4" y="192.6" transform="rotate(-90 101.4 192.6)">Y3</text>
<text x="102.8" y="192.6" transform="rotate(-90 102.8 192.6)">X4</text>
<text x="104.2" y="192.6" transform="rotate(-90 104.2 192.6)">Y4</text>
<text x="105.5" y="192.6" transform="rotate(-90 105.5 192.6)">CurrentLevel</text>
<text x="106.9" y="192.6" transform="rotate(-90 106.9 192.6)">CurrentTemp</text>
<text x="108.3" y="192.6" transform="rotate(-90 108.3 192.6)">delta</text>
<text x="109.6" y="192.6" transform="rotate(-90 109.6 192.6)">T1</text>
<text x="111" y="192.6" transform="rotate(-90 111 192.6)">T2</text>
<text x="112.4" y="192.6" transform="rotate(-90 112.4 192.6)">InitialLevel</text>
<text x="113.7" y="192.6" transform="rotate(-90 113.7 192.6)">InitialTemp</text>
<text x="39.3" y="201.6" transform="rotate(-90 39.3 201.6)">X1: REAL</text>
<text x="40.6" y="201.6" transform="rotate(-90 40.6 201.6)">Y1: REAL</text>
<text x="42" y="201.6" transform="rotate(-90 42 201.6)">X2: REAL</text>
<text x="43.4" y="201.6" transform="rotate(-90 43.4 201.6)">Y2: REAL</text>
<text x="100.1" y="204.8" transform="rotate(-90 100.1 204.8)">X3: REAL</text>
<text x="101.5" y="204.8" transform="rotate(-90 101.5 204.8)">Y3: REAL</text>
<text x="102.8" y="204.8" transform="rotate(-90 102.8 204.8)">X4: REAL</text>
<text x="104.2" y="204.8" transform="rotate(-90 104.2 204.8)">Y4: REAL</text>
<text x="109.6" y="204.8" transform="rotate(-90 109.6 204.8)">T1: TIME</text>
<text x="111" y="204.8" transform="rotate(-90 111 204.8)">T2: TIME</text>
<text x="28.4" y="219.7" transform="rotate(-90 28.4 219.7)">REQ</text>
</g>
</svg>
